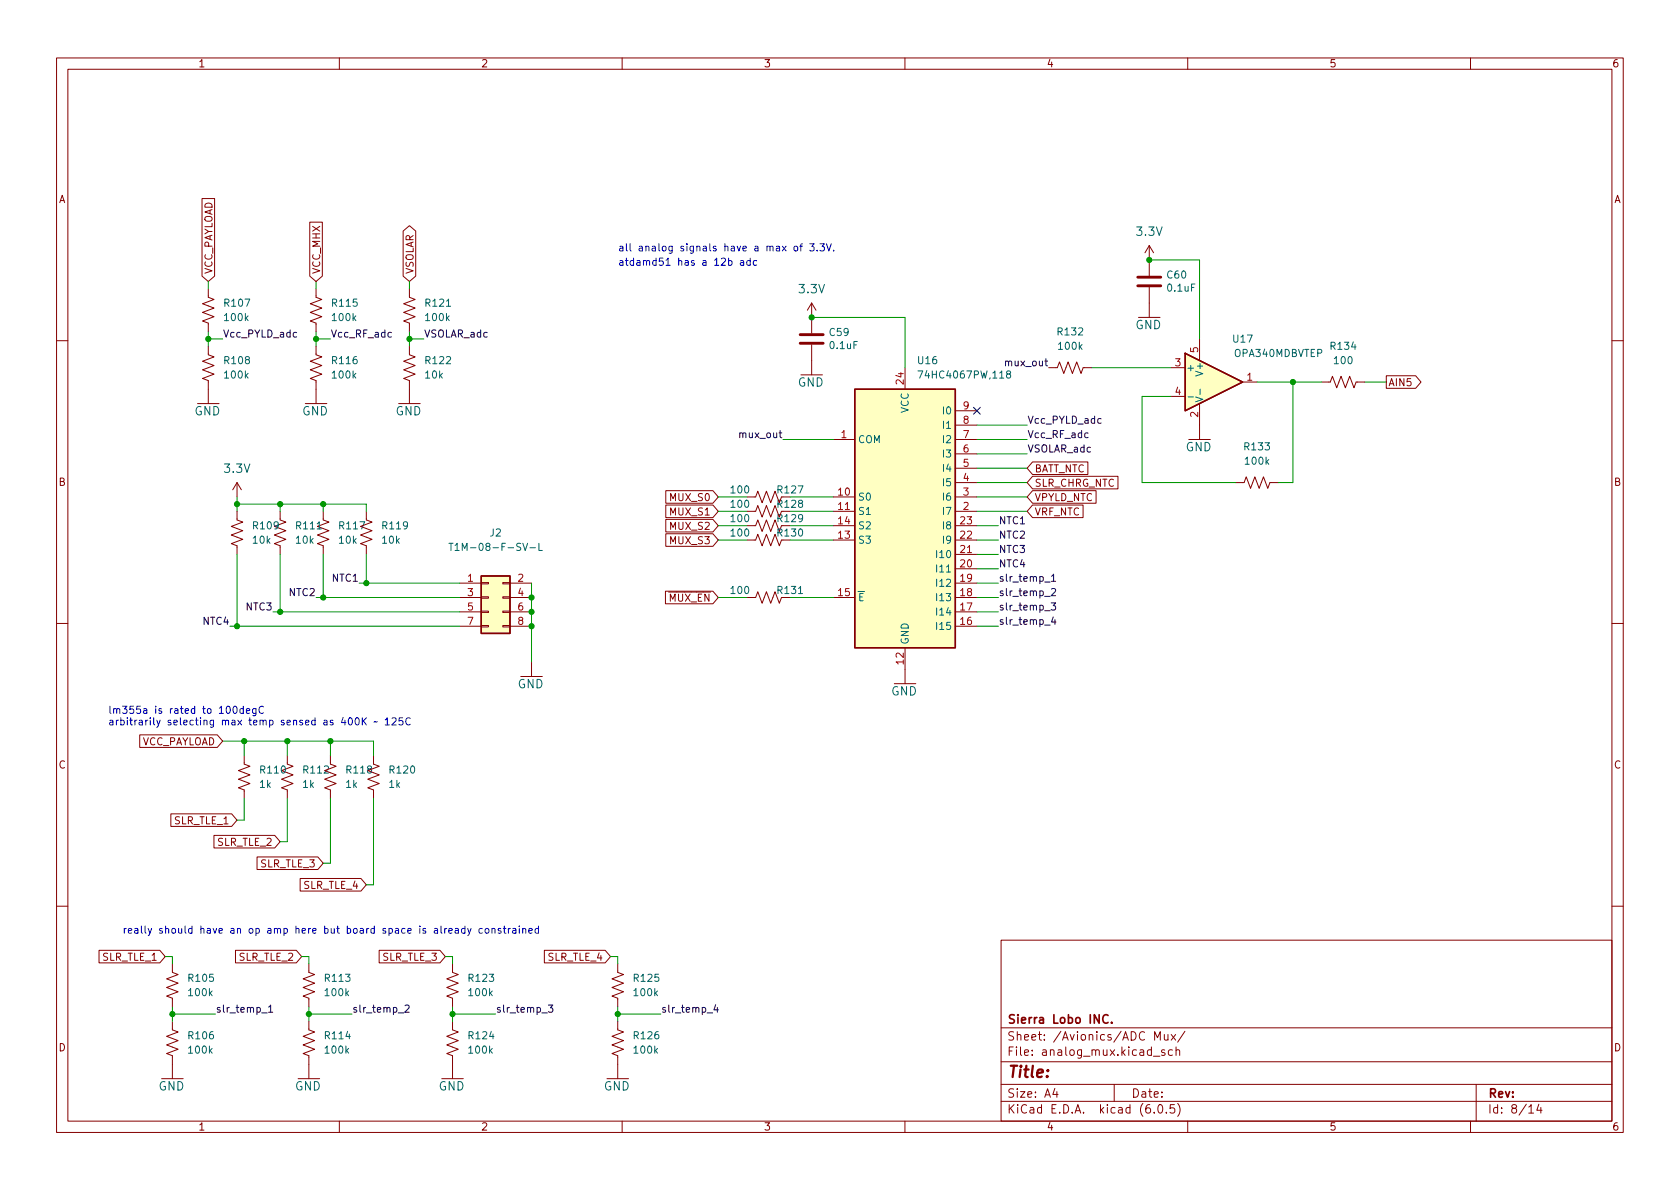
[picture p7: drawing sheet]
<svg xmlns="http://www.w3.org/2000/svg" width="297mm" height="210mm" viewBox="0 0 297 210" stroke-linecap="round" stroke-linejoin="round" font-family="sans-serif">
<g fill="none" stroke="#840000" stroke-width=".18">
<path d="M10 10.2h277v190.1h-277zM12 12.2h273v186.1h-273zM60 10.2v2M110 10.2v2M160 10.2v2M210 10.2v2M260 10.2v2M35.7 35.1h2.2v13.7l-1.1 1-1.1-1zM54.8 39.3h2.2v9.5l-1.1 1-1.1-1zM36.8 51v1.6l1 .4-2 .7 2 .8-2 .7 2 .8-2 .8 1 .3v1.6M55.9 51v1.6l1 .4-2 .7 2 .8-2 .7 2 .8-2 .8 1 .3v1.6M71.3 40.9l1.1-1 1.1 1v7.9l-1.1 1-1.1-1z"/>
<path d="M72.4 51v1.6l1 .4-2 .7 2 .8-2 .7 2 .8-2 .8 1 .3v1.6M143.5 53.6l-.8 1.3M143.5 53.6l.8 1.3M143.5 53.6v5.3M201.3 56.1h3.8M203.2 43.4v5.4M203.2 50.8v5.3M203.2 43.4l-.8 1.3M203.2 43.4l.8 1.3M212.1 59.9v3.8M10 60.2h2M34.9 71.4h3.8"/>
<path d="M36.8 61.2v1.5l1 .4-2 .8 2 .7-2 .8 2 .8-2 .7 1 .4v4.1M54 71.4h3.8M55.9 61.2v1.5l1 .4-2 .8 2 .7-2 .8 2 .8-2 .7 1 .4v4.1M70.5 71.4h3.8M72.4 61.2v1.5l1 .4-2 .8 2 .7-2 .8 2 .8-2 .7 1 .4v4.1M141.6 66.3h3.8M143.5 61v5.3M147.3 77.7h3.8M160 65v3.8M168.9 77.7h3.8M168.9 75.2h3.8M168.9 72.6h3.8"/>
<path d="M185.4 65h1.5l.4-1 .8 2 .7-2 .8 2 .8-2 .7 2 .4-1h1.5M207 65h2.5M207 70.1h2.5M210.2 77.7h3.8M212.1 71.4v6.3M219.7 67.6h2.5M233.7 67.6h1.5l.4-1.1 .7 2.1 .8-2.1 .8 2.1 .7-2.1 .8 2.1 .4-1h1.5M245.1 66.4h5.2l.9 1.2-.9 1.1h-5.2zM285 60.2h2M41.9 90.4v1.5l1 .4-2 .8 2 .7-2 .8 2 .8-2 .7 1 .4v1.5M41.9 85.3l-.8 1.3M41.9 85.3l.8 1.3"/>
<path d="M41.9 85.3v2.6M49.5 90.4v1.5l1 .4-2 .8 2 .7-2 .8 2 .8-2 .7 1 .4v1.5M57.1 90.4v1.5l1.1 .4-2.1 .8 2.1 .7-2.1 .8 2.1 .8-2.1 .7 1 .4v1.5M64.8 90.4v1.5l1 .4-2 .8 2 .7-2 .8 2 .8-2 .7 1 .4v1.5M117.7 86.8h8.3l1 1.1-1 1.1h-8.3zM117.7 94.4h8.3l1 1.1-1 1.1h-8.3zM117.7 89.3h8.3l1 1.1-1 1.1h-8.3zM117.7 91.8h8.3l1 1.2-1 1.1h-8.3zM132.1 93h1.5l.4-1.1 .7 2.1 .8-2.1 .8 2.1 .7-2.1 .8 2.1 .4-1M132.1 90.4h1.5l.4-1 .7 2 .8-2 .8 2 .7-2 .8 2 .4-1M132.1 95.5h1.5l.4-1 .7 2 .8-2 .8 2 .7-2 .8 2 .4-1M132.1 87.9h1.5l.4-1 .7 2 .8-2 .8 2 .7-2 .8 2 .4-1h1.5"/>
<path d="M147.3 87.9h3.8M147.3 90.4h3.8M147.3 95.5h3.8M147.3 93h3.8M168.9 85.3h3.8M168.9 87.9h3.8M168.9 90.4h3.8M168.9 95.5h3.8M168.9 93h3.8M168.9 98h3.8M168.9 82.8h3.8M168.9 80.3h3.8"/>
<path d="M182.6 81.7h9.7v2.2h-9.7l-1-1.1zM182.6 86.8h11.2v2.2h-11.2l-1-1.1zM182.6 89.3h8.9v2.2h-8.9l-1-1.1zM182.6 84.2h15.1v2.2h-15.1l-1-1.1zM218.4 85.3h1.6l.3-1 .8 2.1 .8-2.1 .7 2.1 .8-2.1 .8 2.1 .3-1.1h1.6M10 110.2h2M81.3 105.7h3.8M81.3 110.7h3.8M81.3 108.2h3.8M81.3 103.1h3.8M85.1 110.6h1.3v.3h-1.3zM85.1 108.1h1.3v.2h-1.3z"/>
<path d="M85.1 105.5h1.3v.3h-1.3zM85.1 103h1.3v.2h-1.3zM88.9 110.6h1.3v.3h-1.3zM88.9 108.1h1.3v.2h-1.3zM88.9 105.5h1.3v.3h-1.3zM88.9 103h1.3v.2h-1.3zM90.2 105.7h3.8M90.2 110.7h3.8M90.2 108.2h3.8M90.2 103.1h3.8M92.1 119.6h3.8M94 117.1v2.5"/>
<path d="M117.7 104.5h8.3l1 1.2-1 1.1h-8.3zM132.1 105.7h1.5l.4-1.1 .7 2.1 .8-2.1 .8 2.1 .7-2.1 .8 2.1 .4-1M147.3 105.7h3.8M160 114.5v6.4M168.9 105.7h3.8M168.9 110.7h3.8M168.9 108.2h3.8M168.9 103.1h3.8M168.9 100.6h3.8M285 110.2h2M24.7 129.9h13.7l1 1.2-1 1.1h-13.7zM43.2 133.6v1.5l1 .4-2 .8 2 .7-2 .8 2 .8-2 .7 1 .4v1.5"/>
<path d="M50.8 133.6v1.5l1 .4-2 .8 2 .7-2 .8 2 .8-2 .7 1 .4v1.5M58.4 133.6v1.5l1 .4-2 .8 2 .7-2 .8 2 .8-2 .7 1 .4v1.5M66 133.6v1.5l1.1 .4-2.1 .8 2.1 .7-2.1 .8 2.1 .8-2.1 .7 1 .4v1.5M158.1 120.9h3.8M30.2 143.9h10.8l.9 1.1-.9 1.1h-10.8zM37.8 147.7h10.8l.9 1.1-.9 1.1h-10.8zM45.4 151.5h10.8l.9 1.1-.9 1.2h-10.8zM53.1 155.3h10.7l1 1.2-1 1.1h-10.7zM10 160.2h2M17.5 168h10.8l.9 1.2-.9 1.1h-10.8zM30.5 170.4v1.6l1 .3-2 .8 2 .8-2 .7 2 .8-2 .7 1 .4v1.5M41.6 168h10.8l.9 1.2-.9 1.1h-10.8z"/>
<path d="M54.6 170.4v1.6l1 .3-2 .8 2 .8-2 .7 2 .8-2 .7 1 .4v1.5M67 168h10.8l.9 1.2-.9 1.1h-10.8zM80 170.4v1.6l1 .3-2 .8 2 .8-2 .7 2 .8-2 .7 1 .4v1.5M96.2 168h10.8l.9 1.2-.9 1.1h-10.8zM109.2 170.4v1.6l1 .3-2 .8 2 .8-2 .7 2 .8-2 .7 1 .4v1.5M177 166.3h108v32h-108zM285 160.2h2M28.6 190.7h3.8M30.5 180.6v1.5l1 .4-2 .8 2 .7-2 .8 2 .7-2 .8 1 .4v4M52.7 190.7h3.8M54.6 180.6v1.5l1 .4-2 .8 2 .7-2 .8 2 .7-2 .8 1 .4v4M60 198.3v2"/>
<path d="M78.1 190.7h3.8M80 180.6v1.5l1 .4-2 .8 2 .7-2 .8 2 .7-2 .8 1 .4v4M107.3 190.7h3.8M109.2 180.6v1.5l1 .4-2 .8 2 .7-2 .8 2 .7-2 .8 1 .4v4M110 198.3v2M160 198.3v2M177 194.8h108M177 191.8h108M177 187.8h108M177 181.8h108M186.5 192.5l-.4 1h1M186.9 193v1"/>
<path d="M197 191.8v3M203.9 186.8h1.2M204.1 196.7v.1M204.1 183.9v-1.5l.5 1.1 .5-1.1v1.5M204.9 195.4l.2-.1a.81 .81 0 0 1 .6 .7 .81 .81 0 0 1-.3 .8h-.2a.81 .81 0 0 1-.6-.6 .81 .81 0 0 1 .3-.8zM205.9 182.9v1h.4l.2-.1M205.9 185.7l-.3-.1-.2 .2v.3l.5 .1v.4h-.5M206.2 196.7v.1M206.5 182.9v1M207.1 182.9l.8 1M207.3 185.7l-.4-.1-.3 .3v.4l.1 .3h.6M207.6 195.3h-.7v.7l.2-.1 .5 .1 .1 .2-.1 .5-.2 .1-.5-.1"/>
<path d="M207.9 182.9l-.8 1M207.9 185.8l.2-.2 .4 .1 .1 .9M207.9 185.1v1.5M208.2 195.1a1.72 1.72 0 0 1 0 2.3M209.5 182.4l-1.3 1.9M210 198.3v2M260 198.3v2M261 191.8v6.5M270.3 195.8l.4-.5v1.5M270.3 196.8h.9M272.1 195.3l-.4 1h.9M272.4 195.8v1"/>
</g>
<path d="M195.9 179.6a.6 .6 0 0 0-.7 0 .6 .6 0 0 0-.2 .7 .56 .56 0 0 0 .3 .6 .56 .56 0 0 0 .6-.1M196.6 180.8v.1" fill="none" stroke="#840000" stroke-width=".3"/>
<path d="M141.5 59.2h4M201.2 50.5h4M201.2 49h4M141.5 60.7h4" fill="none" stroke="#840000" stroke-width=".51"/>
<g fill="#ffffc2" stroke="#ffffc2" stroke-width=".18">
<path d="M209.5 62.5l10.2 5.1-10.2 5z"/>
<path d="M151.1 68.8h17.8v45.7h-17.8z"/>
<path d="M85.1 101.8h5.1v10.2h-5.1z"/>
</g>
<path d="M151.1 68.8h17.8v45.7h-17.8zM209.5 62.5l10.2 5.1-10.2 5zM85.1 101.8h5.1v10.2h-5.1z" fill="none" stroke="#840000" stroke-width=".25"/>
<path d="M162.3 65.6h.8l-.5 1.3M178.2 66.1l-.2-.2v-.2l.2-.1 .4 .1 .1 .1-.1 .2-.5 .2-.1 .2v.2l.2 .3 .4-.1 .1-.2-.1-.3-.2-.2M210.1 70.2h.9M211.4 70.2l1.3 .4-1.3 .4M212.2 68.8v1M79.4 96.1h.7M79.7 96.1v1.2M80.5 96.4l.3-.3v1.2M80.5 97.3h.7M93.7 96.9h1M95.3 96.1v1.2h.6" fill="none" stroke="#006464" stroke-width=".18"/>
<g fill="none" stroke="#0f0f0f" stroke-width=".18">
<path d="M52.4 58.8h-.3l-.3 .2 .2 .6h.4M69.2 58.8h-.4l-.2 .2 .1 .6h.5M192.4 76.6h-.4l-.2 .2 .1 .5h.5M194.7 74.1l-.4-.1-.2 .3 .1 .5h.5M184.7 102.9h1M185.9 106.6h.7l-.4 .5 .4 .1v.6l-.2 .1-.5-.1M185.9 104.2l.5-.1 .2 .3-.7 .9h.7M185.9 101.9l.4-.4v1.3M185.9 102.8h.7M186.2 109.1l-.3 .9h.8M186.5 109.6v.8M46.3 179.1h.9"/>
<path d="M47.5 178.1l.4-.4v1.3M47.5 179h.7M71.6 177.8l.5-.1 .2 .4-.7 .9h.7M97 177.7h.7l-.4 .5 .4 .1v.6l-.2 .1-.5-.1M126.5 177.7l-.3 .9h.8M126.8 178.2v.8"/>
</g>
<g fill="none" stroke="#0000c2" stroke-width=".18">
<path d="M128.8 46.1h.4l.2 .2-.1 .6h-.5M130.9 46.1h.5l.1 .8M131.5 46.4h-.4l-.2 .2 .2 .3h.4M132.6 46.1h-.3l-.3 .2 .2 .6h.4M132.6 45.6v1.3M133.8 46.1h-.4l-.2 .2 .1 .6h.5M140.5 43.6l.3-.1 .2 .3v.3l-.2 .3-.3-.1-.1-.2zM141.4 43.5h.5M141.9 43.1l-.3 .2v1.1M143.2 43.1h.7l-.4 .5 .4 .1v.6l-.2 .1-.5-.1M144.5 44.3v.1M145 43.1h.8l-.5 .5 .4 .1v.6l-.2 .1-.5-.1"/>
<path d="M146.1 43.1l.4 1.3 .5-1.3M147.4 44.3v.1M41.3 125l.2-.1a.68 .68 0 0 1 .4 .6 .68 .68 0 0 1-.4 .7l-.2-.2-.1-.3zM43 125.4l-.3-.1-.3 .2 .1 .6h.5M43 124.9v1.3M43.6 125.7l.6-.1-.1-.2-.4-.1-.1 .2v.6h.5M45.3 125.3v1l-.3 .3-.3-.1M45.3 125.4l-.4-.1-.3 .2 .2 .6h.5M46.6 125a.6 .6 0 0 0-.9 .4 .6 .6 0 0 0 .6 .8l.3-.2M61.8 127l.1-.1a.68 .68 0 0 1 .4 .7 .68 .68 0 0 1-.4 .6 .84 .84 0 0 1-.1-1.2zM62.9 127l.2-.1a.68 .68 0 0 1 .4 .7 .68 .68 0 0 1-.4 .6l-.2-.1-.1-.4zM64.1 126.9v1.3"/>
<path d="M64.2 127.5l.6 .7M64.8 126.9l-.7 .8M66.7 127.6l-.6 .1M68.1 127.3l.4-.4v1.3M68.1 128.2h.7M69.3 127l.5-.1 .2 .4-.7 .9h.7M71.2 126.9h-.6l-.1 .6 .2-.1 .4 .1 .2 .2-.1 .4-.2 .1-.5-.1M72.5 127a.6 .6 0 0 0-.8 .5 .6 .6 0 0 0 .6 .7l.2-.1M80.5 164.2h.5l.1 .8M81.1 164.5h-.5l-.2 .2 .2 .3h.5M82.2 164.2h-.4l-.2 .2 .1 .6h.5M82.2 163.8v1.2"/>
<path d="M82.7 164.2l.3 .8M83.3 164.2l-.4 1.1-.2 .2M85.3 164.2h-.4l-.2 .2 .1 .6h.5M85.9 164.2h.3l.2 .2v.4l-.2 .2h-.3l-.1-.2zM87 164.3l.2-.1h.3v.8M87 164.2v.8M88.6 164.2h-.3l-.2 .2v.1l.5 .2v.3h-.5M89 164.2h.5M89.2 163.8v1l.3 .2M89.9 164.2v.8M90.2 164.2l-.3 .2M90.7 164.2h.5v.8"/>
<path d="M91.2 164.5h-.4l-.2 .2 .2 .3h.4M91.8 163.8v.1M91.8 164.2v.8M92.4 164.3l.2-.1h.3l.1 .8M92.4 164.2v.8M93.5 164.6l.6-.1v-.3h-.4l-.2 .2 .1 .6h.5M95.2 164.2h-.4l-.2 .2 .1 .6h.5M95.2 163.8v1.2"/>
</g>
<g fill="none" stroke="#009600" stroke-width=".18">
<path d="M36.8 49.8v1.2M36.8 58.7v2.5M36.8 59.9h2.6M55.9 59.9h2.5M55.9 49.8v1.2M55.9 58.7v2.5M72.4 59.9h2.5M72.4 49.8v1.2M72.4 58.7v2.5M143.5 56.1h16.5v8.9M203.2 46h8.9v13.9M138.4 77.7h8.9"/>
<path d="M172.7 77.7h8.9M172.7 75.2h8.9M193 65h14M207 70.1h-5.1v15.2h16.5M222.2 67.6h11.5M228.6 67.6v17.7h-2.5M241.3 67.6h3.8M41.9 89.1h22.9v1.3M41.9 87.9v2.5M41.9 98v12.7M49.5 89.1v1.3M49.5 98v10.2"/>
<path d="M57.1 89.1v1.3M57.1 98v7.7M64.8 98v5.1M127 95.5h5.1M127 90.4h5.1M127 93h5.1M127 87.9h5.1M139.7 95.5h7.6M139.7 90.4h7.6M139.7 93h7.6M139.7 87.9h7.6M172.7 95.5h3.8"/>
<path d="M172.7 90.4h8.9M172.7 93h3.8M172.7 87.9h8.9M172.7 98h3.8M172.7 82.8h8.9M172.7 80.3h8.9M172.7 85.3h8.9M40.6 110.7h40.7M48.3 108.2h33M55.9 105.7h25.4M63.5 103.1h17.8M94 103.1v14"/>
<path d="M127 105.7h5.1M139.7 105.7h7.6M172.7 108.2h3.8M172.7 110.7h3.8M172.7 105.7h3.8M172.7 103.1h3.8M172.7 100.6h3.8M39.4 131.1h26.6v2.5M43.2 131.1v2.5M50.8 131.1v2.5M58.4 131.1v2.5M43.2 141.2v3.8h-1.3"/>
<path d="M50.8 141.2v7.6h-1.3M58.4 141.2v11.4h-1.3M66 141.2v15.3h-1.2M29.2 169.2h1.3v1.2M30.5 178v2.6M30.5 179.3h7.6M53.3 169.2h1.3v1.2M54.6 179.3h7.6M54.6 178v2.6M78.7 169.2h1.3v1.2M80 179.3h7.6M80 178v2.6"/>
<path d="M107.9 169.2h1.3v1.2M109.2 178v2.6M109.2 179.3h7.6"/>
</g>
<path d="M172.1 72l1.2 1.2M173.3 72l-1.2 1.2" fill="none" stroke="#000084" stroke-width=".18"/>
<g fill="#009600" stroke="#009600" stroke-width=".18">
<circle cx="43.2" cy="131.1" r=".46"/>
<circle cx="94" cy="110.7" r=".46"/>
<circle cx="94" cy="108.2" r=".46"/>
<circle cx="94" cy="105.7" r=".46"/>
<circle cx="109.2" cy="179.3" r=".46"/>
<circle cx="203.2" cy="46" r=".46"/>
<circle cx="228.6" cy="67.6" r=".46"/>
<circle cx="49.5" cy="108.2" r=".46"/>
<circle cx="57.1" cy="105.7" r=".46"/>
<circle cx="58.4" cy="131.1" r=".46"/>
<circle cx="50.8" cy="131.1" r=".46"/>
<circle cx="57.1" cy="89.1" r=".46"/>
<circle cx="64.8" cy="103.1" r=".46"/>
<circle cx="49.5" cy="89.1" r=".46"/>
<circle cx="41.9" cy="110.7" r=".46"/>
<circle cx="143.5" cy="56.1" r=".46"/>
<circle cx="36.8" cy="59.9" r=".46"/>
<circle cx="55.9" cy="59.9" r=".46"/>
<circle cx="41.9" cy="89.1" r=".46"/>
<circle cx="72.4" cy="59.9" r=".46"/>
<circle cx="80" cy="179.3" r=".46"/>
<circle cx="54.6" cy="179.3" r=".46"/>
<circle cx="30.5" cy="179.3" r=".46"/>
</g>
<text font-size="2.8" fill="#840000" x="178" y="190.6">Title:</text>
<g font-size="2.1" fill="#006464">
<text x="201" y="41.7">3.3V</text>
<text x="141.3" y="51.9">3.3V</text>
<text x="200.7" y="58.2">GND</text>
<text x="141" y="68.4">GND</text>
<text x="34.3" y="73.5">GND</text>
<text x="53.4" y="73.5">GND</text>
<text x="69.9" y="73.5">GND</text>
<text x="39.7" y="83.6">3.3V</text>
<text x="209.6" y="79.8">GND</text>
<text x="91.5" y="121.7">GND</text>
<text x="157.5" y="123">GND</text>
<text x="28" y="192.8">GND</text>
<text x="52.1" y="192.8">GND</text>
<text x="77.5" y="192.8">GND</text>
<text x="106.7" y="192.8">GND</text>
</g>
<g font-size="2.1" fill="#840000">
<text x="178" y="184">Sheet: /Avionics/ADC Mux/</text>
<text x="178" y="181">Sierra Lobo INC.</text>
<text x="178" y="186.7">File: analog_mux.kicad_sch</text>
<text x="178" y="196.9">KiCad E.D.A. kicad (6.0.5)</text>
<text x="178" y="194.1">Size: A4</text>
<text x="200" y="194.1">Date:</text>
<text x="263" y="194.1">Rev:</text>
<text x="263" y="196.9">Id: 8/14</text>
</g>
<g font-size="1.8" fill="#840000">
<text x="35" y="11.9">1</text>
<text x="85" y="11.9">2</text>
<text x="135" y="11.9">3</text>
<text x="185" y="11.9">4</text>
<text x="235" y="11.9">5</text>
<text x="285" y="11.9">6</text>
<text x="10.3" y="35.9">A</text>
<text x="285.3" y="35.9">A</text>
<text x="37.6" y="48.5" transform="rotate(-90 37.6 48.5)">VCC_PAYLOAD</text>
<text x="56.6" y="48.5" transform="rotate(-90 56.6 48.5)">VCC_MHX</text>
<text x="73.1" y="48.5" transform="rotate(-90 73.1 48.5)">VSOLAR</text>
<text x="245.4" y="68.3">AIN5</text>
<text x="182.9" y="83.5">BATT_NTC</text>
<text x="10.3" y="85.9">B</text>
<text x="118.7" y="88.6">MUX_S0</text>
<text x="182.9" y="88.6">VPYLD_NTC</text>
<text x="182.9" y="86.1">SLR_CHRG_NTC</text>
<text x="285.3" y="85.9">B</text>
<text x="118.7" y="91.1">MUX_S1</text>
<text x="118.7" y="93.7">MUX_S2</text>
<text x="182.9" y="91.1">VRF_NTC</text>
<text x="118.7" y="96.2">MUX_S3</text>
<text x="117" y="106.4">~{MUX_EN}</text>
<text x="24.7" y="131.8">VCC_PAYLOAD</text>
<text x="10.3" y="135.9">C</text>
<text x="285.3" y="135.9">C</text>
<text x="30.8" y="145.8">SLR_TLE_1</text>
<text x="38.4" y="149.6">SLR_TLE_2</text>
<text x="46.1" y="153.4">SLR_TLE_3</text>
<text x="53.7" y="157.2">SLR_TLE_4</text>
<text x="18.1" y="169.9">SLR_TLE_1</text>
<text x="42.2" y="169.9">SLR_TLE_2</text>
<text x="67.6" y="169.9">SLR_TLE_3</text>
<text x="96.9" y="169.9">SLR_TLE_4</text>
<text x="10.3" y="185.9">D</text>
<text x="285.3" y="185.9">D</text>
<text x="35" y="199.9">1</text>
<text x="85" y="199.9">2</text>
<text x="135" y="199.9">3</text>
<text x="185" y="199.9">4</text>
<text x="235" y="199.9">5</text>
<text x="285" y="199.9">6</text>
</g>
<g font-size="1.8" fill="#0000c2">
<text x="109.2" y="44.4">all analog signals have a max of 3.3V.</text>
<text x="109.2" y="47">atdamd51 has a 12b adc</text>
<text x="19" y="126.2">lm355a is rated to 100degC</text>
<text x="19" y="128.3">arbitrarily selecting max temp sensed as 400K ~ 125C</text>
<text x="21.6" y="165.1">really should have an op amp here but board space is already constrained</text>
</g>
<g font-size="1.8" fill="#006464">
<text x="206.4" y="49.2">C60</text>
<text x="206.5" y="51.6">0.1uF</text>
<text x="39.8" y="54.2">R107</text>
<text x="39.8" y="56.8">100k</text>
<text x="58.8" y="54.2">R115</text>
<text x="58.9" y="56.8">100k</text>
<text x="75.3" y="54.2">R121</text>
<text x="75.4" y="56.8">100k</text>
<text x="146.7" y="59.4">C59</text>
<text x="187.1" y="59.3">R132</text>
<text x="39.8" y="64.4">R108</text>
<text x="58.8" y="64.4">R116</text>
<text x="75.3" y="64.4">R122</text>
<text x="146.8" y="61.7">0.1uF</text>
<text x="162.4" y="64.4">U16</text>
<text x="187.3" y="61.8">100k</text>
<text x="209.7" y="65.7">+</text>
<text x="218.1" y="60.6">U17</text>
<text x="218.3" y="63.1">OPA340MDBVTEP</text>
<text x="235.4" y="61.8">R134</text>
<text x="236" y="64.4">100</text>
<text x="39.8" y="66.9">100k</text>
<text x="58.9" y="66.9">100k</text>
<text x="75.3" y="66.9">10k</text>
<text x="163.2" y="66.9">74HC4067PW,118</text>
<text x="212.7" y="66.1" transform="rotate(-90 212.7 66.1)">V+</text>
<text x="160.7" y="73.1" transform="rotate(-90 160.7 73.1)">VCC</text>
<text x="166.9" y="75.8">I1</text>
<text x="166.9" y="73.3">I0</text>
<text x="151.6" y="78.4">COM</text>
<text x="166.9" y="83.4">I4</text>
<text x="166.9" y="80.9">I3</text>
<text x="166.9" y="78.4">I2</text>
<text x="220.1" y="79.6">R133</text>
<text x="220.3" y="82.2">100k</text>
<text x="129.3" y="89.8">100</text>
<text x="129.3" y="87.2">100</text>
<text x="137.6" y="89.8">R128</text>
<text x="137.6" y="87.2">R127</text>
<text x="151.6" y="88.5">S0</text>
<text x="166.9" y="88.5">I6</text>
<text x="166.9" y="86">I5</text>
<text x="44.9" y="93.6">R109</text>
<text x="52.5" y="93.6">R111</text>
<text x="60.1" y="93.6">R117</text>
<text x="67.7" y="93.6">R119</text>
<text x="86.6" y="94.9">J2</text>
<text x="129.3" y="92.3">100</text>
<text x="129.3" y="94.9">100</text>
<text x="137.6" y="92.3">R129</text>
<text x="137.6" y="94.9">R130</text>
<text x="151.6" y="91.1">S1</text>
<text x="151.6" y="93.6">S2</text>
<text x="166.9" y="91.1">I7</text>
<text x="166.9" y="93.6">I8</text>
<text x="44.8" y="96.1">10k</text>
<text x="52.4" y="96.1">10k</text>
<text x="60" y="96.1">10k</text>
<text x="67.6" y="96.1">10k</text>
<text x="81.4" y="97.4">T1M-08-F-SV-L</text>
<text x="151.6" y="96.1">S3</text>
<text x="165.9" y="101.2">I11</text>
<text x="165.9" y="98.7">I10</text>
<text x="166.9" y="96.1">I9</text>
<text x="129.3" y="105">100</text>
<text x="137.6" y="105">R131</text>
<text x="151.6" y="106.3">~{E}</text>
<text x="165.9" y="106.3">I13</text>
<text x="165.9" y="103.8">I12</text>
<text x="165.9" y="111.4">I15</text>
<text x="165.9" y="108.8">I14</text>
<text x="160.7" y="114" transform="rotate(-90 160.7 114)">GND</text>
<text x="46.1" y="136.8">R110</text>
<text x="53.8" y="136.8">R112</text>
<text x="61.4" y="136.8">R118</text>
<text x="69" y="136.8">R120</text>
<text x="45.9" y="139.3">1k</text>
<text x="53.6" y="139.3">1k</text>
<text x="61.2" y="139.3">1k</text>
<text x="68.8" y="139.3">1k</text>
<text x="33.4" y="173.6">R105</text>
<text x="57.6" y="173.6">R113</text>
<text x="83" y="173.6">R123</text>
<text x="112.2" y="173.6">R125</text>
<text x="33.5" y="176.1">100k</text>
<text x="57.6" y="176.1">100k</text>
<text x="83" y="176.1">100k</text>
<text x="112.2" y="176.1">100k</text>
<text x="33.4" y="183.8">R106</text>
<text x="57.6" y="183.8">R114</text>
<text x="83" y="183.8">R124</text>
<text x="112.2" y="183.8">R126</text>
<text x="33.5" y="186.3">100k</text>
<text x="57.6" y="186.3">100k</text>
<text x="83" y="186.3">100k</text>
<text x="112.2" y="186.3">100k</text>
</g>
<g font-size="1.8" fill="#0f0f0f">
<text x="39.4" y="59.7">Vcc_PYLD_adc</text>
<text x="58.4" y="59.7">Vcc_RF_adc</text>
<text x="74.9" y="59.7">VSOLAR_adc</text>
<text x="178" y="64.8">mux_out</text>
<text x="131.1" y="77.5">mux_out</text>
<text x="181.6" y="77.5">Vcc_RF_adc</text>
<text x="181.6" y="74.9">Vcc_PYLD_adc</text>
<text x="181.6" y="80">VSOLAR_adc</text>
<text x="176.5" y="95.2">NTC2</text>
<text x="176.5" y="92.7">NTC1</text>
<text x="176.5" y="100.3">NTC4</text>
<text x="176.5" y="97.8">NTC3</text>
<text x="43.6" y="107.9">NTC3</text>
<text x="51.3" y="105.4">NTC2</text>
<text x="58.9" y="102.9">NTC1</text>
<text x="176.5" y="107.9">slr_temp_3</text>
<text x="176.5" y="105.4">slr_temp_2</text>
<text x="176.5" y="102.9">slr_temp_1</text>
<text x="36" y="110.5">NTC4</text>
<text x="176.5" y="110.5">slr_temp_4</text>
<text x="38.1" y="179.1">slr_temp_1</text>
<text x="62.2" y="179.1">slr_temp_2</text>
<text x="87.6" y="179.1">slr_temp_3</text>
<text x="116.8" y="179.1">slr_temp_4</text>
</g>
<g font-size="1.8" fill="#a90000">
<text x="207.8" y="64.8">3</text>
<text x="211.8" y="62.3" transform="rotate(-90 211.8 62.3)">5</text>
<text x="159.8" y="67.9" transform="rotate(-90 159.8 67.9)">24</text>
<text x="207.8" y="69.8">4</text>
<text x="220.5" y="67.3">1</text>
<text x="148.7" y="77.5">1</text>
<text x="170.3" y="77.5">7</text>
<text x="170.3" y="74.9">8</text>
<text x="170.3" y="72.4">9</text>
<text x="211.8" y="73.8" transform="rotate(-90 211.8 73.8)">2</text>
<text x="170.3" y="82.5">5</text>
<text x="170.3" y="80">6</text>
<text x="148.2" y="87.6">10</text>
<text x="170.3" y="87.6">3</text>
<text x="170.3" y="85.1">4</text>
<text x="148.2" y="90.2">11</text>
<text x="148.2" y="95.2">13</text>
<text x="148.2" y="92.7">14</text>
<text x="169.8" y="95.2">22</text>
<text x="169.8" y="92.7">23</text>
<text x="170.3" y="90.2">2</text>
<text x="169.8" y="100.3">20</text>
<text x="169.8" y="97.8">21</text>
<text x="82.7" y="102.9">1</text>
<text x="82.7" y="105.4">3</text>
<text x="82.7" y="107.9">5</text>
<text x="91.6" y="102.9">2</text>
<text x="91.6" y="105.4">4</text>
<text x="91.6" y="107.9">6</text>
<text x="148.2" y="105.4">15</text>
<text x="169.8" y="107.9">17</text>
<text x="169.8" y="105.4">18</text>
<text x="169.8" y="102.9">19</text>
<text x="82.7" y="110.5">7</text>
<text x="91.6" y="110.5">8</text>
<text x="169.8" y="110.5">16</text>
<text x="159.8" y="117.4" transform="rotate(-90 159.8 117.4)">12</text>
</g>
</svg>
